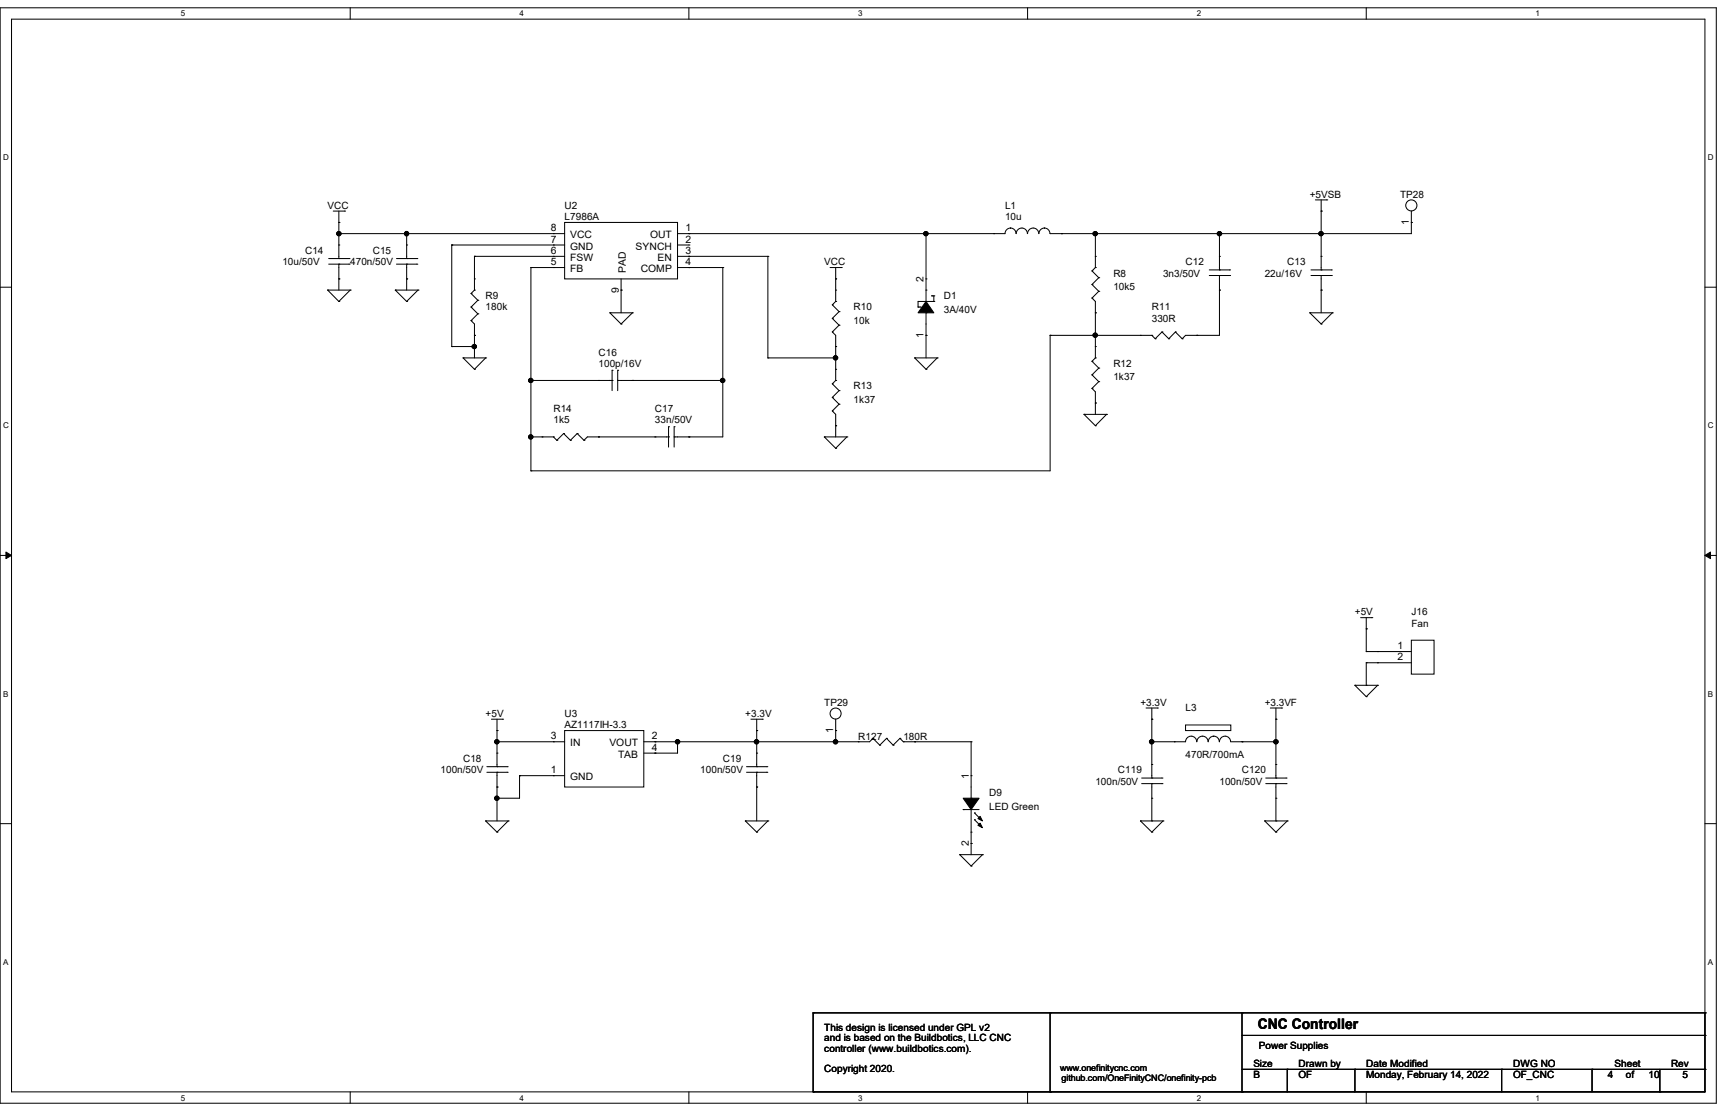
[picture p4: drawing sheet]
<svg xmlns="http://www.w3.org/2000/svg" width="432mm" height="279mm" viewBox="0 0 432 279" stroke-linecap="round" stroke-linejoin="round" font-family="sans-serif">
<path d="M0 1.9h428.6v273.6h-428.6zM2.9 4.8h422.9v267.8h-422.9z" fill="none" stroke="#000" stroke-width=".25"/>
<g fill="#fff">
<path d="M45.2 2.3h1.1v2.2h-1.1z"/>
<path d="M45.2 273h1.1v2.2h-1.1z"/>
</g>
<path d="M87.5 1.9v2.9M87.5 272.6v2.9" fill="none" stroke="#000" stroke-width=".25"/>
<g fill="#fff">
<path d="M129.8 2.3h1.1v2.2h-1.1z"/>
<path d="M129.8 273h1.1v2.2h-1.1z"/>
</g>
<path d="M172 1.9v2.9M172 272.6v2.9" fill="none" stroke="#000" stroke-width=".25"/>
<g fill="#fff">
<path d="M214.3 2.3h1.1v2.2h-1.1z"/>
<path d="M214.3 273h1.1v2.2h-1.1z"/>
</g>
<path d="M256.6 1.9v2.9M256.6 272.6v2.9" fill="none" stroke="#000" stroke-width=".25"/>
<g fill="#fff">
<path d="M298.9 2.3h1.1v2.2h-1.1z"/>
<path d="M298.9 273h1.1v2.2h-1.1z"/>
</g>
<path d="M341.2 1.9v2.9M341.2 272.6v2.9" fill="none" stroke="#000" stroke-width=".25"/>
<g fill="#fff">
<path d="M383.5 2.3h1.1v2.2h-1.1z"/>
<path d="M383.5 273h1.1v2.2h-1.1z"/>
<path d="M.8 38.2h1.4v2.3h-1.4z"/>
<path d="M426.5 38.2h1.4v2.3h-1.4z"/>
<path d="M.8 105.2h1.4v2.2h-1.4z"/>
<path d="M426.5 105.2h1.4v2.2h-1.4z"/>
</g>
<path d="M0 71.7h2.9M425.8 71.7h2.8" fill="none" stroke="#000" stroke-width=".25"/>
<g fill="#fff">
<path d="M.8 172.1h1.3v2.3h-1.3z"/>
<path d="M426.5 172.1h1.3v2.3h-1.3z"/>
</g>
<path d="M0 138.7h2.9M425.8 138.7h2.8" fill="none" stroke="#000" stroke-width=".25"/>
<path d="M1.5 137.8l1.4 .9-1.4 .8zM425.8 138.7l1.4-.9v1.7z" fill="#000" stroke="#000" stroke-width=".25"/>
<g fill="#fff">
<path d="M.8 239.1h1.3v2.2h-1.3z"/>
<path d="M426.5 239.1h1.3v2.2h-1.3z"/>
</g>
<g fill="none" stroke="#000" stroke-width=".25">
<path d="M83.2 52.7h2.9M84.6 55.5h.1M84.6 58.3h.1M84.6 52.7v11.9M84.6 58.3h56.4M86.1 52.7h.1M101.6 58.3h.1M101.6 58.3v6.3M138.2 58.3h.1M141 55.5h28.2v14.1h-28.2zM169.2 58.3h81.8a1.38 1.38 0 0 1 1.4-1.4 1.38 1.38 0 0 1 1.3 1.4M172 58.3h.1"/>
<path d="M231.3 58.3h.1M231.3 58.3v17M248.2 58.3h.1M253.8 58.3a1.4 1.4 0 0 1 1.4-1.4 1.4 1.4 0 0 1 1.4 1.4 1.42 1.42 0 0 1 1.4-1.4 1.42 1.42 0 0 1 1.4 1.4M265.1 58.3h.1M273.6 58.3h.1M273.6 58.3v8.5M304.5 58.3h.1M304.5 58.3v9.1M328.5 49.9h2.8M329.9 52.7h.1M329.9 58.3h.1"/>
<path d="M329.9 49.9v17.5M331.3 49.9h.1M352.5 52.7v5.6h-90.3a1.39 1.39 0 0 0-1.3-1.4h-.1a1.38 1.38 0 0 0-1.3 1.4M352.5 55.5h.1M81.8 72.4h.1M81.8 72.4h5.7M81.8 72.4l2.8 2.9M82.1 66h5.1M82.1 64.6h5.1M84.6 75.3h.1M84.6 64.6h.1M84.6 66h.1"/>
<path d="M84.6 61.2h.1M84.6 69.6h.1M84.6 66v6.4M87.2 66h.1M87.2 64.6h.1M87.5 72.4h.1M87.5 72.4l-2.9 2.9M98.7 72.4h.1M98.7 72.4h5.7M98.7 72.4l2.9 2.9M99 66h5.1M99 64.6h5.1"/>
<path d="M101.6 75.3h.1M101.6 64.6h.1M101.6 66h.1M101.6 61.2h.1M101.6 69.6h.1M101.6 66v6.4M104.1 66h.1M104.1 64.6h.1M104.4 72.4h.1M104.4 72.4l-2.8 2.9M112.8 61.2h.1M112.8 61.2h28.2"/>
<path d="M112.8 61.2v25.3M117.6 76.7h.1M117.6 73.3h.1M117.6 76.7l1.7 1.7M117.6 73.3l1.7 1.7M118.5 72.4h.1M118.5 69.6h.1M118.5 64h.1M118.5 72.4l-.9 .9M118.5 64v8.4M118.5 64h22.5M119.3 78.4h.1"/>
<path d="M119.3 75h.1M119.3 78.4l-1.7 1.7M119.3 75l-1.7 1.7M132.6 66.8h.1M132.6 66.8h8.4M132.6 66.8v50.8M138.2 61.2h.1M138.2 64h.1M138.2 66.8h.1M152.3 78.1h.1M152.3 78.1h5.6M152.3 78.1l2.8 2.8"/>
<path d="M155.1 72.4h.1M155.1 69.6v8.5M157.9 78.1h.1M157.9 78.1l-2.8 2.8M169.2 66.8h11.3M169.2 61.2h2.8M169.2 64h22.6M172 66.8h.1M172 64h.1M172 61.2h.1M180.5 66.8h.1M180.5 66.8v42.3h-12.1"/>
<path d="M191.8 64h.1M191.8 64v25.4M207.3 66.8h2.8M207.9 79.5h.1M207.9 76.1h.1M207.9 79.5l1.6 1.7M207.9 76.1l1.6 1.7M208.7 69.6h.1M208.7 75.3h.1M208.7 72.4h.1M208.7 66.8v8.5M208.7 75.3l-.8 .8"/>
<path d="M209.5 77.8h.1M209.5 77.8l-1.6 1.7M210.1 66.8h.1M229.3 76.7h.1M229.3 76.7h.5M229.8 76.7h.1M231.3 78.1h.1M231.3 72.4h.1M231.3 69.6h.1M231.3 78.1v11.3M232.7 73.9h.1M232.7 73.9h.5"/>
<path d="M233.2 75.3h.1M233.2 73.9h.1M233.2 75.3h-3.9v1.4M233.2 73.9v1.4M272.7 74.4h.1M272.7 71h.1M272.7 67.6h.1M272.7 74.4l.9 .9v14.1M272.7 71l1.7 1.7M272.7 67.6l1.7 1.7M273.6 66.8h.1M273.6 78.1h.1"/>
<path d="M273.6 64h.1M273.6 66.8l-.9 .8M274.4 72.7h.1M274.4 69.3h.1M274.4 72.7l-1.7 1.7M274.4 69.3l-1.7 1.7M302 68.8h5.1M302 67.4h5.1M304.5 67.4h.1M304.5 68.8h.1M304.5 64h.1M304.5 72.4h.1"/>
<path d="M304.5 68.8v14.9h-8.4l-.9 .9M307.1 68.8h.1M307.1 67.4h.1M327.1 78.1h.1M327.1 78.1h5.6M327.1 78.1l2.8 2.8M327.4 68.8h5.1M327.4 67.4h5.1M329.9 67.4h.1M329.9 68.8h.1M329.9 64h.1M329.9 72.4h.1"/>
<path d="M329.9 68.8v9.3M332.5 68.8h.1M332.5 67.4h.1M332.7 78.1h.1M332.7 78.1l-2.8 2.8M112.8 86.5h.1M112.8 86.5h5.7M115.7 89.4h.1M115.7 89.4h5.6M115.7 89.4l2.8 2.8M117.6 80.1h.1M117.6 80.1l.9 .8v8.5"/>
<path d="M118.5 92.2h.1M118.5 83.7h.1M118.5 86.5h.1M121.3 89.4h.1M121.3 89.4l-2.8 2.8M132.6 95h.1M132.6 95h20.3M149.5 95h.1M152.9 95h.1M152.9 92.5h.1M152.9 92.5v5M154.3 92.5h.1"/>
<path d="M154.3 95h.1M154.3 95h26.2M154.3 92.5v5M155.1 80.9h.1M157.9 95h.1M180.5 95h.1M191.8 89.4h.1M191.8 89.4h16.9M207.9 82.9h.1M207.9 99.2h.1M207.9 95.8h.1M207.9 82.9l.8 .8v11.3"/>
<path d="M207.9 99.2l1.6 1.7M207.9 95.8l1.6 1.7M208.7 86.5h.1M208.7 95h.1M208.7 92.2h.1M208.7 89.4h.1M208.7 95l-.8 .8M209.5 81.2h.1M209.5 97.5h.1M209.5 81.2l-1.6 1.7M209.5 97.5l-1.6 1.7M228.4 89.4h.1"/>
<path d="M228.4 89.4h5.7M228.4 89.4l2.9 2.8M231.3 92.2h.1M231.3 83.7h.1M234.1 89.4h.1M234.1 89.4l-2.8 2.8M262.3 83.7h.1M262.3 83.7v33.9h-129.7M262.3 83.7h25.4M272.7 97h.1M272.7 93.6h.1M272.7 90.2h.1"/>
<path d="M272.7 97l.9 .8v5.7M272.7 93.6l1.7 1.7M272.7 90.2l1.7 1.7M273.6 89.4h.1M273.6 86.5h.1M273.6 83.7h.1M273.6 89.4l-.9 .8M274.4 95.3h.1M274.4 91.9h.1M274.4 95.3l-1.7 1.7M274.4 91.9l-1.7 1.7M284.8 83.7h.1"/>
<path d="M287.7 83.7h.1M287.7 83.7l.8 .9M288.5 84.6h.1M290.2 82.9h.1M290.2 82.9l1.7 1.7M290.2 82.9l-1.7 1.7M291.9 84.6h.1M293.5 82.9h.1M293.5 82.9l1.7 1.7M293.5 82.9l-1.6 1.7M295.2 84.6h.1M298.9 83.7h.1"/>
<path d="M329.9 80.9h.1M132.6 109.1h.1M132.6 117.6h.1M132.6 109.1h5.6M135.4 109.1h.1M138.2 109.1h.1M138.2 109.1l.9 .8M139.1 109.9h.1M140.8 108.2h.1M140.8 108.2l1.7 1.7M140.8 108.2l-1.7 1.7M142.5 109.9h.1"/>
<path d="M144.1 108.2h.1M144.1 108.2l1.7 1.7M144.1 108.2l-1.6 1.7M145.8 109.9h.1M149.5 109.1h.1M163.6 109.1h.1M167 109.1h.1M167 106.6h.1M167 109.1h-20.3l-.9 .8M167 106.6v5M168.4 106.6h.1M168.4 109.1h.1"/>
<path d="M168.4 106.6v5M172 109.1h.1M205.9 109.1h.1M205.9 109.1h5.6M205.9 109.1l2.8 2.8M207.9 102.6h.1M207.9 102.6l.8 .9v5.6M208.7 111.9h.1M208.7 106.3h.1M209.5 100.9h.1M209.5 100.9l-1.6 1.7M211.5 109.1h.1"/>
<path d="M211.5 109.1l-2.8 2.8M270.7 103.5h.1M270.7 103.5h5.7M270.7 103.5l2.9 2.8M273.6 106.3h.1M273.6 100.6h.1M276.4 103.5h.1M276.4 103.5l-2.8 2.8M339.8 154.2h2.8M341.2 157h.1M341.2 154.2v8.5M342.6 154.2h.1"/>
<path d="M352.5 159.9h5.6v8.4h-5.6zM122.7 179.6h2.8M124.1 179.6v11.8M125.5 179.6h.1M187.5 179.6h2.9M189 179.6v11.8M190.4 179.6h.1M208.7 179.6v5.6M286.2 176.8h2.9M287.7 179.6h.1M287.7 176.8v17.5M289.1 176.8h.1"/>
<path d="M317.2 176.8h2.9M318.6 179.6h.1M318.6 176.8v17.5M320.1 176.8h.1M338.4 171.1h.1M338.4 171.1h5.6M338.4 171.1l2.8 2.8M341.2 173.9h.1M341.2 165.5h.1M341.2 171.1h.1M341.2 162.7h.1M341.2 165.5v5.6"/>
<path d="M341.2 162.7h11.3M341.2 165.5h11.3M344 171.1h.1M344 162.7h.1M344 165.5h.1M344 171.1l-2.8 2.8M121.6 192.8h5.1M121.6 191.4h5.1M124.1 182.4h.1M124.1 191.4h.1M124.1 192.8h.1M124.1 188h.1"/>
<path d="M124.1 196.5h.1M124.1 185.2h.1M124.1 199.3h.1M124.1 192.8v12.2M124.1 185.2h16.9M126.7 192.8h.1M126.7 191.4h.1M129.8 193.7h.1M129.8 193.7h11.2M129.8 193.7v5.6h-5.7M138.2 185.2h.1M138.2 193.7h.1"/>
<path d="M141 182.4h19.8v14.1h-19.8zM163.6 185.2h.1M163.6 188h.1M169.2 185.2h.1M169.2 185.2v2.8h-8.4M186.4 192.8h5.1M186.4 191.4h5.1M189 182.4h.1M189 191.4h.1M189 192.8h.1M189 188h.1M189 196.5h.1"/>
<path d="M189 185.2h.1M189 192.8v12.2M191.5 192.8h.1M191.5 191.4h.1M208.7 182.4h.1M208.7 185.2h.1M214.3 185.2h.1M218 184.4h.1M218 184.4l-.8 .8h-56.4M218 184.4l1.7 1.7M219.7 186.1h.1M221.4 184.4h.1"/>
<path d="M221.4 184.4l-1.7 1.7M221.4 184.4l1.7 1.7M223.1 186.1h.1M224.7 184.4h.1M224.7 184.4l-1.6 1.7M224.7 184.4l.9 .8M225.6 185.2h.1M225.6 185.2h16.9M228.4 185.2h.1M242.5 199.3h.1M242.5 193.7h.1M242.5 185.2h.1"/>
<path d="M242.5 185.2v14.1M285.1 195.7h5.1M285.1 194.3h5.1M287.7 185.2h8.4a1.4 1.4 0 0 1 1.4-1.4 1.4 1.4 0 0 1 1.4 1.4M287.7 194.3h.1M287.7 195.7h.1M287.7 190.9h.1M287.7 199.3h.1M287.7 185.2h.1M287.7 195.7v9.3M290.2 195.7h.1M290.2 194.3h.1"/>
<path d="M293.3 185.2h.1M296.1 181h11.3v1.4h-11.3zM298.9 185.2a1.4 1.4 0 0 1 1.4-1.4 1.4 1.4 0 0 1 1.4 1.4M301.8 185.2a1.38 1.38 0 0 1 1.4-1.4h-.1a1.38 1.38 0 0 1 1.4 1.4M304.5 185.2a1.4 1.4 0 0 1 1.4-1.4 1.4 1.4 0 0 1 1.4 1.4h11.3M310.2 185.2h.1M316.1 195.7h5.1M316.1 194.3h5.1M318.6 194.3h.1M318.6 195.7h.1M318.6 190.9h.1M318.6 199.3h.1"/>
<path d="M318.6 185.2h.1M318.6 195.7v9.3M321.2 195.7h.1M321.2 194.3h.1M0 205.7h2.9M121.3 205h.1M121.3 205h5.6M121.3 205l2.8 2.8M124.1 207.8h.1M126.9 205h.1M126.9 205l-2.8 2.8M186.1 205h.1"/>
<path d="M186.1 205h5.7M186.1 205l2.9 2.8M189 207.8h.1M191.8 205h.1M191.8 205l-2.8 2.8M239.7 213.4h.1M239.7 213.4h5.7M239.7 213.4l2.8 2.8M240.5 202.1h.1M240.5 202.1h4M242.5 216.2h.1M242.5 207.8h.1"/>
<path d="M242.5 210.6h.1M242.5 202.1v11.3M243.4 203h.1M243.4 204.7h.1M243.4 203l1.7 1.7M243.4 204.7l1.7 1.7M245.4 213.4h.1M245.4 213.4l-2.9 2.8M284.8 205h.1M284.8 205h5.6M284.8 205l2.9 2.8M287.7 207.8h.1"/>
<path d="M287.7 205h.1M290.4 205h.1M290.4 205l-2.7 2.8M315.8 205h.1M315.8 205h5.7M315.8 205l2.8 2.8M318.6 207.8h.1M318.6 205h.1M321.5 205h.1M321.5 205l-2.9 2.8M425.8 205.7h2.8M203.1 252.9h.1"/>
<path d="M203.1 252.9h222.7M203.1 252.9v19.7M262.3 252.9h.1M262.3 252.9v19.7M310.2 252.9h.1M310.2 258.5h115.6M310.2 252.9v19.7M425.8 258.5h.1M425.8 252.9h.1M425.8 252.9v19.7h-222.7M203.1 272.6h.1M262.3 272.6h.1"/>
<path d="M310.2 272.6h.1M310.2 267h115.6M321.5 267h.1M321.5 267v5.6M338.4 267h.1M338.4 267v5.6M375 267h.1M375 267v5.6M397.6 267h.1M397.6 267v5.6M414.5 272.6h.1M414.5 267v5.6"/>
<path d="M425.8 267h.1"/>
<circle cx="352.5" cy="51.3" r="1.39"/>
<circle cx="208.7" cy="178.2" r="1.38"/>
</g>
<g fill="#000" stroke="#000" stroke-width=".25">
<path d="M231.3 75.3l1.9 2.8h-3.9z" fill-rule="evenodd"/>
<path d="M240.5 199.3h4l-2 2.8z" fill-rule="evenodd"/>
<path d="M244.8 205.5l.6 1.2-1.2-.6z" fill-rule="evenodd"/>
<path d="M244.2 204.4l.6-.6 .6 1.2z" fill-rule="evenodd"/>
<circle cx="84.6" cy="58.3" r=".54"/>
<circle cx="101.5" cy="58.3" r=".54"/>
<circle cx="231.2" cy="58.3" r=".54"/>
<circle cx="273.5" cy="58.3" r=".54"/>
<circle cx="304.6" cy="58.3" r=".54"/>
<circle cx="329.9" cy="58.3" r=".54"/>
<circle cx="118.5" cy="86.5" r=".54"/>
<circle cx="132.6" cy="95" r=".54"/>
<circle cx="180.5" cy="95" r=".54"/>
<circle cx="208.7" cy="89.3" r=".54"/>
<circle cx="273.5" cy="83.7" r=".54"/>
<circle cx="132.6" cy="109.1" r=".54"/>
<circle cx="124.1" cy="185.2" r=".54"/>
<circle cx="124.1" cy="199.3" r=".54"/>
<circle cx="169.2" cy="185.2" r=".54"/>
<circle cx="188.9" cy="185.2" r=".54"/>
<circle cx="208.7" cy="185.2" r=".54"/>
<circle cx="287.6" cy="185.2" r=".54"/>
<circle cx="318.7" cy="185.2" r=".54"/>
</g>
<text font-size="3.6" x="314.2" y="256.8">CNC Controller</text>
<g font-size="2.5">
<text x="81.8" y="52.2">VCC</text>
<text x="141" y="52.2">U2</text>
<text x="251" y="52.2">L1</text>
<text x="327.1" y="49.3">+5VSB</text>
<text x="349.7" y="49.3">TP28</text>
<text x="137.6" y="57.7">8</text>
<text x="141" y="54.9">L7986A</text>
<text x="142.4" y="59.5">VCC</text>
<text x="162.3" y="59.5">OUT</text>
<text x="171.2" y="57.7">1</text>
<text x="251" y="54.9">10u</text>
<text x="351.9" y="56.1" transform="rotate(-90 351.9 56.1)">1</text>
<text x="76.2" y="63.4">C14</text>
<text x="93.1" y="63.4">C15</text>
<text x="137.6" y="60.6">7</text>
<text x="137.6" y="63.4">6</text>
<text x="142.4" y="62.3">GND</text>
<text x="142.4" y="65.2">FSW</text>
<text x="158.7" y="62.3">SYNCH</text>
<text x="164.2" y="65.2">EN</text>
<text x="171.2" y="63.4">3</text>
<text x="171.2" y="60.6">2</text>
<text x="70.5" y="66.3">10u/50V</text>
<text x="87.5" y="66.3">470n/50V</text>
<text x="137.6" y="66.2">5</text>
<text x="142.4" y="67.9">FB</text>
<text x="156.3" y="68.2" transform="rotate(-90 156.3 68.2)">PAD</text>
<text x="160" y="67.9">COMP</text>
<text x="171.2" y="66.2">4</text>
<text x="205.9" y="66.3">VCC</text>
<text x="230.7" y="70.4" transform="rotate(-90 230.7 70.4)">2</text>
<text x="278" y="69">R8</text>
<text x="290.4" y="69">3n3/50V</text>
<text x="296.1" y="66.3">C12</text>
<text x="315.8" y="69">22u/16V</text>
<text x="321.5" y="66.3">C13</text>
<text x="121.3" y="74.7">R9</text>
<text x="121.3" y="77.5">180k</text>
<text x="154.5" y="73.1" transform="rotate(-90 154.5 73.1)">9</text>
<text x="213.2" y="77.5">R10</text>
<text x="235.8" y="74.7">D1</text>
<text x="278" y="72.4">10k5</text>
<text x="287.7" y="77.5">R11</text>
<text x="213.2" y="80.9">10k</text>
<text x="235.8" y="78.1">3A/40V</text>
<text x="287.7" y="80.3">330R</text>
<text x="149.5" y="88.8">C16</text>
<text x="230.7" y="84.3" transform="rotate(-90 230.7 84.3)">1</text>
<text x="149.5" y="91.6">100p/16V</text>
<text x="278" y="91.6">R12</text>
<text x="278" y="95">1k37</text>
<text x="213.2" y="97.2">R13</text>
<text x="213.2" y="100.6">1k37</text>
<text x="138.2" y="102.9">R14</text>
<text x="138.2" y="105.7">1k5</text>
<text x="163.6" y="102.9">C17</text>
<text x="163.6" y="105.7">33n/50V</text>
<text x="338.4" y="153.6">+5V</text>
<text x="352.5" y="153.6">J16</text>
<text x="352.5" y="156.5">Fan</text>
<text x="349" y="162.1">1</text>
<text x="349" y="164.9">2</text>
<text x="121.3" y="179">+5V</text>
<text x="141" y="179">U3</text>
<text x="186.1" y="179">+3.3V</text>
<text x="205.9" y="176.2">TP29</text>
<text x="284.8" y="176.2">+3.3V</text>
<text x="296.1" y="177.6">L3</text>
<text x="315.8" y="176.2">+3.3VF</text>
<text x="137.6" y="184.6">3</text>
<text x="141" y="181.8">AZ1117IH-3.3</text>
<text x="162.8" y="184.6">2</text>
<text x="208.1" y="183" transform="rotate(-90 208.1 183)">1</text>
<text x="214.3" y="184.7">R127</text>
<text x="225.6" y="184.7">180R</text>
<text x="115.7" y="190.3">C18</text>
<text x="142.4" y="186.4">IN</text>
<text x="152.2" y="186.4">VOUT</text>
<text x="154.3" y="189.2">TAB</text>
<text x="162.8" y="187.5">4</text>
<text x="180.5" y="190.3">C19</text>
<text x="296.1" y="189.1">470R/700mA</text>
<text x="110" y="193.1">100n/50V</text>
<text x="137.6" y="193.1">1</text>
<text x="142.4" y="194.8">GND</text>
<text x="174.9" y="193.1">100n/50V</text>
<text x="241.9" y="194.5" transform="rotate(-90 241.9 194.5)">1</text>
<text x="273.6" y="195.9">100n/50V</text>
<text x="279.2" y="193.1">C119</text>
<text x="304.5" y="195.9">100n/50V</text>
<text x="310.2" y="193.1">C120</text>
<text x="247.1" y="198.8">D9</text>
<text x="247.1" y="202.1">LED Green</text>
<text x="241.9" y="211.2" transform="rotate(-90 241.9 211.2)">2</text>
<text x="205.9" y="257.4">This design is licensed under GPL v2</text>
<text x="205.9" y="260">and is based on the Buildbotics, LLC CNC</text>
<text x="205.9" y="262.6">controller (www.buildbotics.com).</text>
<text x="314.4" y="261.9">Power Supplies</text>
<text x="205.9" y="267.7">Copyright 2020.</text>
<text x="313" y="266.4">Size</text>
<text x="313" y="269.2">B</text>
<text x="324.3" y="269.2">OF</text>
<text x="324.3" y="266.4">Drawn by</text>
<text x="341.2" y="266.4">Date Modified</text>
<text x="341.2" y="269.2">Monday, February 14, 2022</text>
<text x="377.9" y="269.2">OF_CNC</text>
<text x="377.9" y="266.4">DWG NO</text>
<text x="401.5" y="269.2">4</text>
<text x="403.2" y="266.4">Sheet</text>
<text x="406.1" y="269.2">of</text>
<text x="411.7" y="269.2">10</text>
<text x="417.3" y="266.4">Rev</text>
<text x="420.2" y="269.2">5</text>
</g>
<g font-size="2.2">
<text x="264.8" y="267.3">www.onefinitycnc.com</text>
<text x="265.1" y="269.9">github.com/OneFinityCNC/onefinity-pcb</text>
</g>
<g font-size="2">
<text x="45.2" y="4.1">5</text>
<text x="129.8" y="4.1">4</text>
<text x="214.3" y="4.1">3</text>
<text x="298.9" y="4.1">2</text>
<text x="383.5" y="4.1">1</text>
<text x=".8" y="40">D</text>
<text x="426.5" y="40">D</text>
<text x=".8" y="107">C</text>
<text x="426.5" y="107">C</text>
<text x=".8" y="173.9">B</text>
<text x="426.5" y="173.9">B</text>
<text x=".8" y="240.9">A</text>
<text x="426.5" y="240.9">A</text>
<text x="45.2" y="274.8">5</text>
<text x="129.8" y="274.8">4</text>
<text x="214.3" y="274.8">3</text>
<text x="298.9" y="274.8">2</text>
<text x="383.5" y="274.8">1</text>
</g>
</svg>
